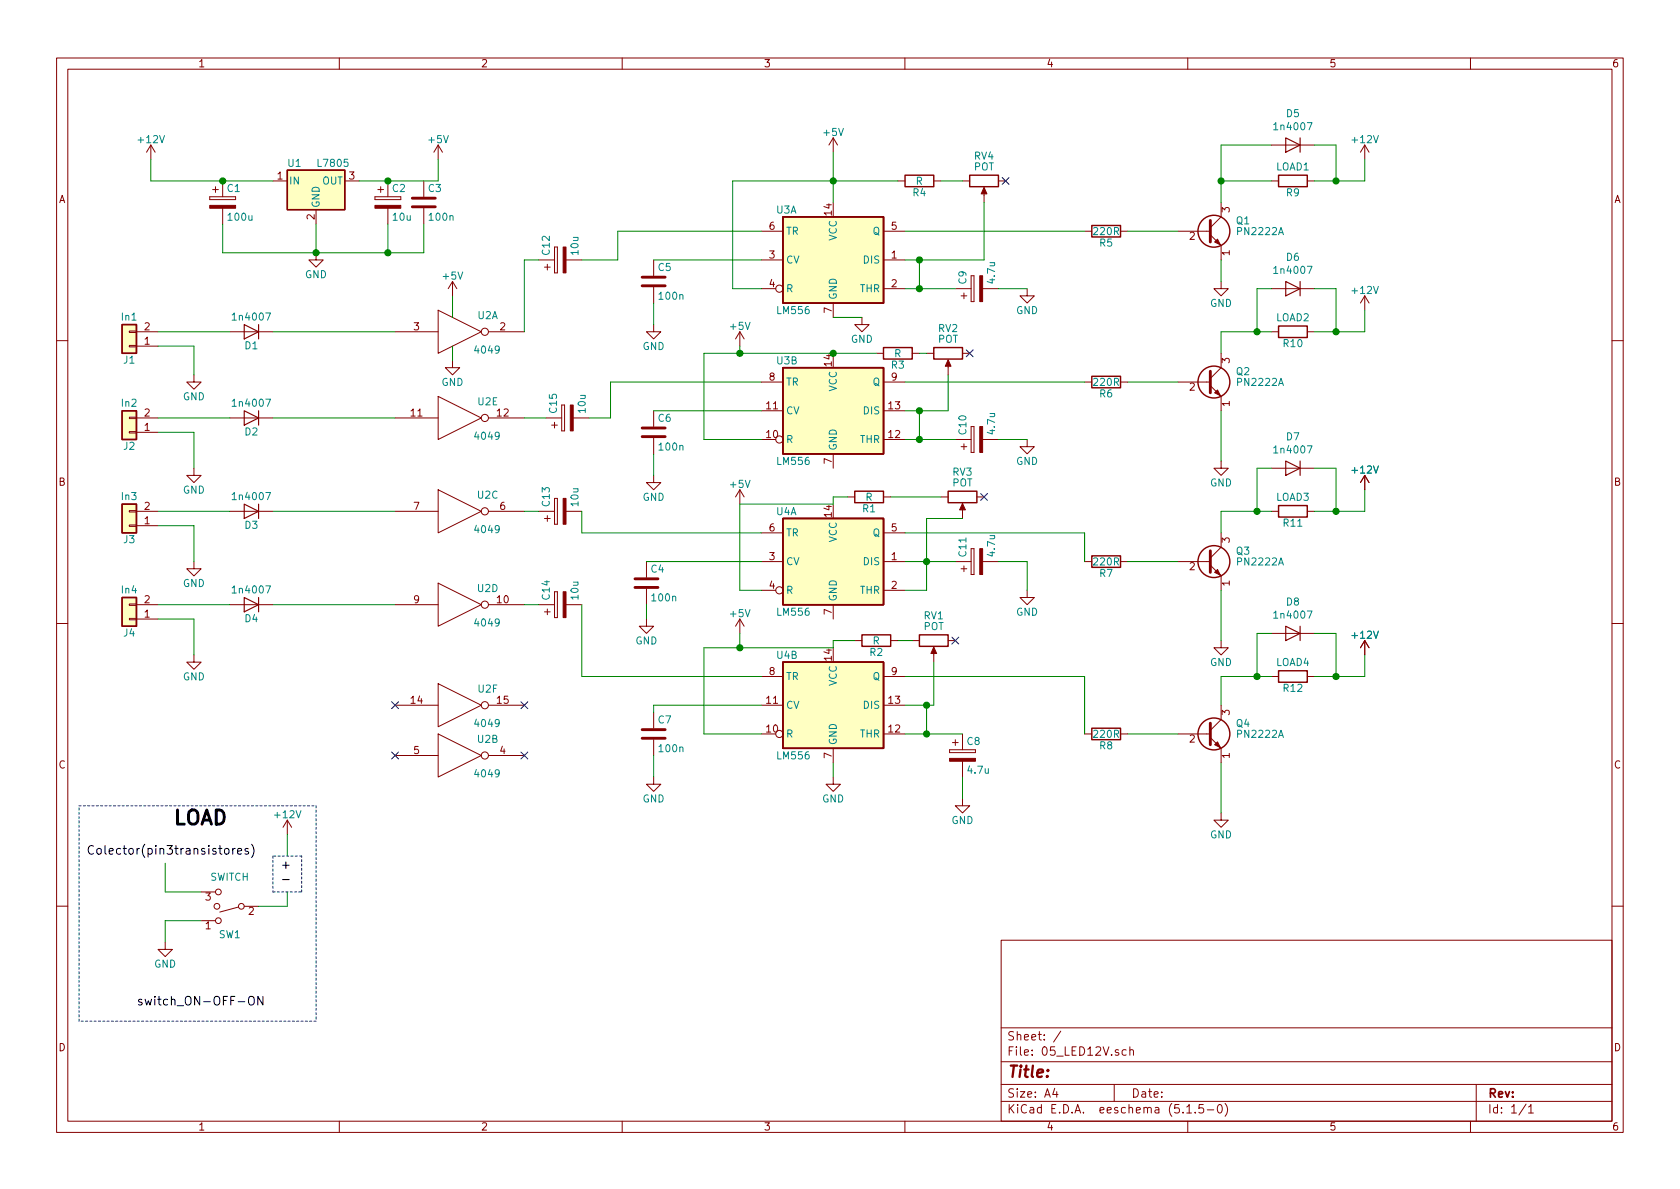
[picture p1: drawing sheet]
<svg xmlns="http://www.w3.org/2000/svg" width="297mm" height="210mm" viewBox="0 0 297 210" stroke-linecap="round" stroke-linejoin="round" font-family="sans-serif">
<g fill="none" stroke="#840000" stroke-width=".18">
<path d="M10 10.3h277v189.9h-277zM12 12.2h273v186.1h-273zM60 10.3v1.9M110 10.3v1.9M160 10.3v1.9M210 10.3v1.9M260 10.3v1.9M26.7 25.6l-.8 1.3M26.7 25.6v2.6M26.7 25.6l.7 1.3M37.1 34.8v.5zM37.1 35.3h4.6z"/>
<path d="M37.1 34.8h4.6zM37.6 33.5h1M38.1 33v1M39.4 32v2.8M39.4 36.8v2.8M41.7 34.8v.5zM48.3 32h2.5M55.9 37.1v2.5M61 32h2.5M66.3 34.8v.5zM66.3 35.3h4.6zM66.3 34.8h4.6z"/>
<path d="M66.8 33.5h1M67.3 33v1M68.6 32v2.8M68.6 36.8v2.8M70.9 34.8v.5zM74.9 32v2.8M74.9 36.8v2.8M77.5 25.6l-.8 1.3M77.5 25.6v2.6M77.5 25.6l.7 1.3M147.3 24.4v2.5M147.3 24.4l-.7 1.2"/>
<path d="M147.3 24.4l.8 1.2M158.7 32h1.3M165.1 32h1.3M170.2 32h1.2M174 33.5v2.3M176.5 32h1.3M215.9 35.8v2.5l-1.9 2M224.8 32h1.3M224.8 25.6h7.6M231.1 32h1.3M241.3 25.6l-.8 1.3M241.3 25.6v2.6"/>
<path d="M241.3 25.6l.8 1.3M22.9 58.5h1.2v.3h-1.2zM24.1 58.7h3.8M40.6 58.7h7.7M55.9 44.7v1.3h1.2l-1.2 1.2-1.3-1.2h1.3M69.8 58.7h7.7M77.5 54.9l7.6 3.8-7.6 3.8zM80 49.8l-.8 1.2M80 49.8v2.5M80 49.8l.8 1.2M86.4 58.7h6.3M95.2 46h2.8"/>
<path d="M96.3 47.2h1M96.8 46.7v1M98 48.3h.6zM98 43.7v4.6zM98 43.7h.6zM98.6 43.7v4.6zM100.1 46h2.8M115.6 57.4v1.3h1.2l-1.2 1.2-1.3-1.2h1.3M115.6 46v2.8M115.6 50.8v2.8M130.8 58.7l-.8 1.2M130.8 58.7v2.5"/>
<path d="M130.8 58.7l.8 1.2M134.6 46h3.8M134.6 51h2.6M134.6 40.9h3.8M147.3 53.6v2.5M152.4 56.1v1.3h1.3l-1.3 1.3-1.3-1.3h1.3M156.2 46h3.8M156.2 51h3.8M156.2 40.9h3.8M168.9 51h2.8M169.9 52.3h1M170.4 51.8v1"/>
<path d="M171.7 53.3h.5zM171.7 48.8v4.5zM171.7 48.8h.5zM172.2 48.8v4.5zM173.7 51h2.8M181.6 51v1.3h1.3l-1.3 1.3-1.3-1.3h1.3M191.8 40.9h1.2M198.1 40.9h1.3M208.3 40.9h5.7M214 41.5l1.9 1.9v2.6M215.3 42.8l.5 .5M215.9 49.8v1.2h1.3l-1.3 1.3-1.3-1.3h1.3"/>
<path d="M224.8 58.7h1.3M224.8 51h7.6M231.1 58.7h1.3M241.3 52.3v2.6M241.3 52.3l-.8 1.3M241.3 52.3l.8 1.3M10 60.2h2M22.9 61.1h1.2v.2h-1.2zM22.9 73.8h1.2v.2h-1.2zM22.9 76.3h1.2v.3h-1.2zM24.1 61.2h3.8M24.1 76.4h3.8"/>
<path d="M24.1 73.9h3.8M34.3 66.3v1.3h1.3l-1.3 1.2-1.3-1.2h1.3M40.6 73.9h7.7M69.8 73.9h7.7M77.5 70.1l7.6 3.8-7.6 3.8zM80 63.7v1.3h1.3l-1.3 1.3-1.3-1.3h1.3M86.4 73.9h6.3M96.5 73.9h2.8M97.5 75.2h1.1M98 74.7v1M99.3 76.2h.5zM99.3 71.6v4.6z"/>
<path d="M99.3 71.6h.5zM99.8 71.6v4.6zM101.3 73.9h2.8M115.6 72.6v2.8M115.6 77.5v2.8M134.6 77.7h2.6M134.6 72.6h3.8M134.6 67.6h3.8M154.9 62.5h1.3M156.2 77.7h3.8M156.2 72.6h3.8M156.2 67.6h3.8"/>
<path d="M161.3 62.5h1.3M163.8 62.5h1.3M167.6 64v2.3M168.9 77.7h2.8M169.9 79h1M170.2 62.5h1.2M170.4 78.5v1M171.7 75.4v4.6zM171.7 75.4h.5zM172.2 75.4v4.6zM173.7 77.7h2.8M181.6 77.7v1.3h1.3l-1.3 1.3-1.3-1.3h1.3"/>
<path d="M191.8 67.6h1.2M198.1 67.6h1.3M208.3 67.6h5.7M214 68.2l1.9 1.9v2.5M215.3 69.5l.5 .5M215.9 62.5v2.5l-1.9 1.9M285 60.2h2M22.9 90.3h1.2v.2h-1.2zM22.9 92.8h1.2v.3h-1.2zM24.1 90.4h3.8M24.1 93h3.8M34.3 99.3v1.3h1.3l-1.3 1.2-1.3-1.2h1.3"/>
<path d="M34.3 82.8v1.3h1.3l-1.3 1.2-1.3-1.2h1.3M40.6 90.4h7.7M69.8 90.4h7.7M77.5 86.6l7.6 3.8-7.6 3.8zM86.4 90.4h6.3M95.2 90.4h2.8M96.3 91.7h1M96.8 91.2v1M98 92.7h.6zM98 88.1v4.6zM98 88.1h.6zM98.6 88.1v4.6z"/>
<path d="M100.1 90.4h2.8M114.3 99.3v2.8M115.6 84.1v1.2h1.2l-1.2 1.3-1.3-1.3h1.3M130.8 86.6v2.5M130.8 86.6l-.8 1.3M130.8 86.6l.8 1.3M134.6 99.3h3.8M134.6 94.2h3.8M147.3 80.3v2.5M149.9 87.9h1.2M156.2 99.3h3.8M156.2 94.2h3.8"/>
<path d="M156.2 87.9h1.3M166.4 87.9h1.2M168.9 99.3h2.8M170.2 89.4v2.3M171.7 80h.5zM171.7 97v4.6zM171.7 97h.5zM172.2 97v4.6zM172.7 87.9h1.3M173.7 99.3h2.8M191.8 99.3h1.2M198.1 99.3h1.3"/>
<path d="M208.3 99.3h5.7M214 99.9l1.9 1.9v2.6M215.9 81.5v1.3h1.3l-1.3 1.3-1.3-1.3h1.3M215.9 94.2v2.6l-1.9 1.9M224.8 90.4h1.3M224.8 82.8h7.6M231.1 90.4h1.3M241.3 84.1v2.5M241.3 84.1l-.8 1.2M241.3 84.1l.8 1.2M10 110.3h2M22.9 106.8h1.2v.3h-1.2z"/>
<path d="M22.9 109.3h1.2v.3h-1.2zM24.1 109.5h3.8M24.1 106.9h3.8M34.3 115.8v1.3h1.3l-1.3 1.3-1.3-1.3h1.3M40.6 106.9h7.7M69.8 106.9h7.7M77.5 103.1l7.6 3.8-7.6 3.8zM86.4 106.9h6.3M95.2 106.9h2.8M96.3 108.2h1M96.8 107.7v1M98 109.2h.6z"/>
<path d="M98 104.6v4.6zM98 104.6h.6zM98.6 104.6v4.6zM100.1 106.9h2.8M114.3 109.5v1.2h1.3l-1.3 1.3-1.3-1.3h1.3M114.3 104.1v2.8M130.8 109.5v2.5M130.8 109.5l-.8 1.2M130.8 109.5l.8 1.2M134.6 104.4h2.6M134.6 119.6h3.8M147.3 106.9v2.6"/>
<path d="M151.1 113.3h1.3M156.2 104.4h3.8M156.2 119.6h3.8M157.5 113.3h1.2M161.3 113.3h1.3M165.1 114.8v2.3M167.6 113.3h1.3M169.9 100.6h1M170.4 100.1v1M171.7 101.6h.5zM181.6 104.4v1.3h1.3l-1.3 1.2-1.3-1.2h1.3M215.3 101.2l.5 .5"/>
<path d="M215.9 113.3v1.2h1.3l-1.3 1.3-1.3-1.3h1.3M224.8 119.6h1.3M224.8 112h7.6M231.1 119.6h1.3M241.3 113.3v2.5M241.3 113.3l-.8 1.2M241.3 113.3l.8 1.2M285 110.3h2M69.8 124.7h7.7M69.8 133.6h7.7M77.5 129.8l7.6 3.8-7.6 3.8zM77.5 120.9l7.6 3.8-7.6 3.8z"/>
<path d="M86.4 124.7h6.3M86.4 133.6h6.3M115.6 137.4v1.3h1.2l-1.2 1.2-1.3-1.2h1.3M115.6 126v2.8M115.6 130.8v2.8M134.6 129.8h2.6M134.6 124.7h3.8M147.3 137.4v1.3h1.3l-1.3 1.2-1.3-1.2h1.3M147.3 132.3v2.6M156.2 129.8h3.8M156.2 124.7h3.8M167.9 132.6v.5z"/>
<path d="M167.9 133.1h4.6zM167.9 132.6h4.6zM168.4 131.3h1M168.9 130.8v1M170.2 129.8v2.8M170.2 134.6v2.8M172.5 132.6v.5zM191.8 129.8h1.2M198.1 129.8h1.3M208.3 129.8h5.7M214 130.4l1.9 1.9v2.6M215.3 131.7l.5 .5"/>
<path d="M215.9 124.7v2.5l-1.9 2M35.6 157.7h2.5M50.8 145l-.8 1.3M50.8 145v2.6M50.8 145l.8 1.3M170.2 141.2v1.3h1.2l-1.2 1.3-1.3-1.3h1.3M215.9 143.8v1.2h1.3l-1.3 1.3-1.3-1.3h1.3M10 160.2h2M29.2 166.6v1.3h1.3l-1.3 1.3-1.3-1.3h1.3M35.6 162.8h2.5M42.2 160.4l-3.3 .9M43.2 160.3h2.5"/>
<path d="M177 166.3h108v32h-108zM285 160.2h2M60 198.3v1.9M110 198.3v1.9M160 198.3v1.9M177 194.8h108M177 191.8h108M177 187.8h108M177 181.8h108M186.5 192.5l-.4 1h1M186.8 193v1M187.6 182.3l-1.3 2"/>
<path d="M197 191.8v3M199.1 185.7l-.4-.1-.3 .3 .1 .6 .2 .1 .4-.1M199.8 185.7a.37 .37 0 0 1 .6 .1v.8M199.8 185.1v1.5M209.8 195.8l.5-.5v1.5M209.8 196.8h.9M210 198.3v1.9M211.3 196.7v.1M212.8 195.3h-.8v.7l.2-.1 .5 .1 .1 .2v.5l-.3 .1-.5-.1M213.5 196.3h1.1M215.5 195.4l.1-.1a.81 .81 0 0 1 .6 .6 .81 .81 0 0 1-.3 .8l-.2 .1a.8 .8 0 0 1-.5-.6 .8 .8 0 0 1 .3-.8zM216.6 195.1a1.71 1.71 0 0 1 0 2.3"/>
<path d="M260 198.3v1.9M261 191.8v6.5M269.8 195.2l-1.2 2M270.3 195.8l.4-.5v1.5M270.3 196.8h.8"/>
<circle cx="85.7" cy="58.7" r=".63"/>
<circle cx="137.8" cy="51" r=".63"/>
<circle cx="85.7" cy="73.9" r=".63"/>
<circle cx="137.8" cy="77.7" r=".63"/>
<circle cx="85.7" cy="90.4" r=".63"/>
<circle cx="85.7" cy="106.9" r=".63"/>
<circle cx="137.8" cy="104.4" r=".63"/>
<circle cx="85.7" cy="124.7" r=".63"/>
<circle cx="85.7" cy="133.6" r=".63"/>
<circle cx="137.8" cy="129.8" r=".63"/>
<circle cx="38.6" cy="157.7" r=".51"/>
<circle cx="38.4" cy="160.3" r=".51"/>
<circle cx="38.6" cy="162.8" r=".51"/>
<circle cx="42.7" cy="160.3" r=".51"/>
</g>
<g fill="#ffffc2" stroke="#ffffc2" stroke-width=".18">
<path d="M138.4 38.3h17.8v15.3h-17.8z"/>
<path d="M138.4 65h17.8v15.3h-17.8z"/>
<path d="M138.4 91.7h17.8v15.2h-17.8z"/>
<path d="M138.4 117.1h17.8v15.2h-17.8z"/>
<path d="M50.8 30.1h10.2v7h-10.2z"/>
<path d="M21.6 57.4h2.5v5.1h-2.5z"/>
<path d="M21.6 72.6h2.5v5.1h-2.5z"/>
<path d="M21.6 89.1h2.5v5.1h-2.5z"/>
<path d="M21.6 105.7h2.5v5h-2.5z"/>
</g>
<g fill="none" stroke="#840000" stroke-width=".25">
<path d="M50.8 30.1h10.2v7h-10.2zM138.4 38.3h17.8v15.3h-17.8zM160 31h5.1v2h-5.1zM171.4 31h5.1v2h-5.1zM193 39.9h5.1v2h-5.1zM226.1 31h5v2h-5zM21.6 57.4h2.5v5.1h-2.5zM226.1 57.7h5v2h-5zM21.6 72.6h2.5v5.1h-2.5zM138.4 65h17.8v15.3h-17.8zM156.2 61.5h5.1v2h-5.1zM165.1 61.5h5.1v2h-5.1z"/>
<path d="M193 66.5h5.1v2.1h-5.1zM21.6 89.1h2.5v5.1h-2.5zM138.4 91.7h17.8v15.2h-17.8zM151.1 86.9h5.1v2h-5.1zM167.6 86.9h5.1v2h-5.1zM193 98.3h5.1v2h-5.1zM226.1 89.4h5v2h-5zM21.6 105.7h2.5v5h-2.5zM138.4 117.1h17.8v15.2h-17.8zM152.4 112.3h5.1v2h-5.1zM162.6 112.3h5v2h-5zM226.1 118.6h5v2h-5z"/>
<path d="M193 128.8h5.1v2h-5.1z"/>
<circle cx="214.6" cy="40.9" r="2.82"/>
<circle cx="214.6" cy="67.6" r="2.82"/>
<circle cx="214.6" cy="99.3" r="2.82"/>
<circle cx="214.6" cy="129.8" r="2.82"/>
</g>
<g fill="#840000" stroke="#840000" stroke-width=".18">
<path d="M37.1 36.3h4.6v.5h-4.6z"/>
<path d="M66.3 36.3h4.6v.5h-4.6z"/>
<path d="M173.2 48.8h.5v4.5h-.5z"/>
<path d="M214.8 42.8l.5-.5 .5 1z"/>
<path d="M173.2 75.4h.5v4.6h-.5z"/>
<path d="M173.2 97h.5v4.6h-.5z"/>
<path d="M167.9 134.1h4.6v.5h-4.6z"/>
<path d="M214.8 69.5l.5-.5 .5 1z"/>
<path d="M214.8 101.2l.5-.5 .5 1z"/>
<path d="M214.8 131.7l.5-.5 .5 1z"/>
<path d="M174 33.1l.5 1.2h-1z"/>
<path d="M167.6 63.6l.5 1.2h-1z"/>
<path d="M170.2 89l.5 1.2h-1z"/>
<path d="M165.1 114.4l.5 1.2h-1z"/>
<path d="M99.6 104.6h.5v4.6h-.5z"/>
<path d="M99.6 88.1h.5v4.6h-.5z"/>
<path d="M100.8 71.6h.5v4.6h-.5z"/>
<path d="M99.6 43.7h.5v4.6h-.5z"/>
</g>
<g fill="none" stroke="#840000" stroke-width=".2">
<path d="M227.3 24.4l2.6 1.2-2.6 1.3zM229.9 24.4v2.5M43.2 57.4l2.5 1.3-2.5 1.2zM45.7 57.4v2.5M227.3 49.8l2.6 1.2-2.6 1.3zM229.9 49.8v2.5M43.2 72.6l2.5 1.3-2.5 1.3zM45.7 72.6v2.6M43.2 89.1l2.5 1.3-2.5 1.3zM45.7 89.1v2.6M227.3 81.5l2.6 1.3-2.6 1.3zM229.9 81.5v2.6"/>
<path d="M43.2 105.7l2.5 1.2-2.5 1.3zM45.7 105.7v2.5M227.3 110.7l2.6 1.3-2.6 1.3zM229.9 110.7v2.6"/>
</g>
<g fill="none" stroke="#840000" stroke-width=".51">
<path d="M72.9 36.6h4.1M72.9 35h4.1M214 39v3.8M113.5 50.5h4.1M113.5 49h4.1M113.5 77.2h4.1M113.5 75.7h4.1M214 65.7v3.8M214 97.4v3.8M112.3 103.9h4M112.3 102.4h4M113.5 130.6h4.1"/>
<path d="M113.5 129h4.1M214 127.9v3.8"/>
</g>
<path d="M14 142.5h41.9M48.3 151.4v6.3M48.3 157.7h5M53.3 151.4h-5M53.3 157.7v-6.3M55.9 142.5v38.1M14 180.6v-38.1M55.9 180.6h-41.9" fill="none" stroke="#0000c2" stroke-width=".18" stroke-dasharray=".4 .4"/>
<g fill="none" stroke="#008400" stroke-width=".18">
<path d="M26.7 28.2v3.8h21.6M39.4 39.6v5.1h35.5v-5.1M55.9 39.6v5.1M68.6 39.6v5.1M77.5 28.2v3.8h-14M147.3 26.9v8.9M158.7 32h-29.2v19h5.1M166.4 32h3.8M174 35.8v10.2h-14M215.9 32h8.9M224.8 25.6h-8.9v10.2M232.4 25.6h3.8v6.4"/>
<path d="M241.3 28.2v3.8h-8.9M27.9 58.7h12.7M48.3 58.7h21.5M80 52.3v3.8M95.2 46h-2.5v12.7M115.6 53.6v3.8M115.6 46h19M134.6 40.9h-25.4v5.1h-6.3M147.3 56.1h5.1M160 40.9h31.8M160 51h8.9M162.6 46v5"/>
<path d="M176.5 51h5.1M199.4 40.9h8.9M215.9 46v3.8M224.8 58.7h-8.9v3.8M224.8 51h-2.6v7.7M232.4 51h3.8v7.7M241.3 54.9v3.8h-8.9M27.9 73.9h12.7M27.9 61.2h6.4v5.1M27.9 76.4h6.4v6.4M48.3 73.9h21.5M80 61.2v2.5"/>
<path d="M92.7 73.9h3.8M115.6 72.6h19M130.8 61.2v1.3M134.6 67.6h-26.7v6.3h-3.8M154.9 62.5h-30.4v15.2h10.1M160 67.6h31.8M160 77.7h8.9M162.6 72.6v5.1M162.6 62.5h1.2M167.6 66.3v6.3h-7.6M176.5 77.7h5.1M199.4 67.6h8.9"/>
<path d="M215.9 72.6v8.9M27.9 90.4h12.7M27.9 93h6.4v6.3M48.3 90.4h21.5M92.7 90.4h2.5M102.9 90.4v3.8h31.7M114.3 99.3h20.3M115.6 80.3v3.8M149.9 87.9h-2.6v1.2h-16.5v15.3h3.8M157.5 87.9h8.9M160 94.2h31.8v5.1M160 99.3h8.9"/>
<path d="M170.2 91.7h-6.4v12.7h-3.8M176.5 99.3h5.1v5.1M199.4 99.3h8.9M224.8 90.4h-8.9v3.8M224.8 82.8h-2.6v7.6M232.4 82.8h3.8v7.6M241.3 86.6v3.8h-8.9M27.9 106.9h12.7M27.9 109.5h6.4v6.3M48.3 106.9h21.5M92.7 106.9h2.5M102.9 106.9v12.7h31.7"/>
<path d="M114.3 106.9v2.6M130.8 112v2.5M151.1 113.3h-3.8v1.2h-22.8v15.3h10.1M158.7 113.3h2.6M160 119.6h31.8v10.2M165.1 117.1v7.6h-5.1M215.9 104.4v8.9M224.8 119.6h-8.9v5.1M224.8 112h-2.6v7.6M232.4 112h3.8v7.6M241.3 115.8v3.8h-8.9M115.6 133.6v3.8"/>
<path d="M134.6 124.7h-19v1.3M147.3 134.9v2.5M160 129.8h10.2M163.8 124.7v5.1M170.2 137.4v3.8M199.4 129.8h8.9M215.9 134.9v8.9M29.2 152.6v5.1h6.4M50.8 157.7v2.6h-5.1M50.8 147.6v3.8M35.6 162.8h-6.4v3.8"/>
</g>
<path d="M39.8 150.2l.2-.2 .4 .2 .1 .5-.2 .3h-.3l-.2-.1zM41.1 150v1M41.6 150l-.3 .1-.2 .2M42 150.5l.7-.1v-.3l-.5-.1-.2 .2 .1 .8h.6M43.9 150.1a.37 .37 0 0 0-.6 .1l.1 .3 .6 .2-.3 .3h-.4M44.5 149.3a1.78 1.78 0 0 1 0 2.3M50 155.5h1.1M44 176.4a.53 .53 0 0 1 .9 0 1.01 1.01 0 0 1-.3 1.3 .5 .5 0 0 1-.7-.5zM46.5 176.2v1.5l-.9-1.5v1.5" fill="none" stroke="#000" stroke-width=".18"/>
<g fill="#008400" stroke="#008400" stroke-width=".25">
<circle cx="222.3" cy="58.7" r=".51"/>
<circle cx="222.3" cy="90.4" r=".51"/>
<circle cx="236.2" cy="90.4" r=".51"/>
<circle cx="222.3" cy="119.6" r=".51"/>
<circle cx="215.9" cy="32" r=".51"/>
<circle cx="236.2" cy="32" r=".51"/>
<circle cx="236.2" cy="119.6" r=".51"/>
<circle cx="236.2" cy="58.7" r=".51"/>
<circle cx="68.6" cy="44.7" r=".51"/>
<circle cx="39.4" cy="32" r=".51"/>
<circle cx="68.6" cy="32" r=".51"/>
<circle cx="55.9" cy="44.7" r=".51"/>
<circle cx="162.6" cy="51" r=".51"/>
<circle cx="147.3" cy="32" r=".51"/>
<circle cx="162.6" cy="46" r=".51"/>
<circle cx="130.8" cy="62.5" r=".51"/>
<circle cx="162.6" cy="72.6" r=".51"/>
<circle cx="130.8" cy="114.5" r=".51"/>
<circle cx="163.8" cy="124.7" r=".51"/>
<circle cx="163.8" cy="129.8" r=".51"/>
<circle cx="163.8" cy="99.3" r=".51"/>
<circle cx="147.3" cy="62.5" r=".51"/>
<circle cx="162.6" cy="77.7" r=".51"/>
</g>
<g fill="none" stroke="#000084" stroke-width=".18">
<path d="M177.2 31.4l1.2 1.2M178.4 31.4l-1.2 1.2M170.8 61.9l1.3 1.2M172.1 61.9l-1.3 1.2M173.4 87.3l1.2 1.2M174.6 87.3l-1.2 1.2M168.3 112.7l1.2 1.2M169.5 112.7l-1.2 1.2M69.2 124.1l1.3 1.2M69.2 133l1.3 1.2M70.5 124.1l-1.3 1.2M70.5 133l-1.3 1.2"/>
<path d="M92.1 133l1.2 1.2M92.1 124.1l1.2 1.2M93.3 133l-1.2 1.2M93.3 124.1l-1.2 1.2"/>
</g>
<text font-size="3.5" x="30.5" y="145.9">LOAD</text>
<text font-size="2.8" fill="#840000" x="178" y="190.5">Title:</text>
<g font-size="2.1">
<text x="15.2" y="151.1">Colector(pin3transistores)</text>
<text x="49.5" y="153.7">+</text>
<text x="24.1" y="177.8">switch_ON-OFF-ON</text>
</g>
<g font-size="2.1" fill="#840000">
<text x="178" y="184">Sheet: /</text>
<text x="178" y="186.7">File: 05_LED12V.sch</text>
<text x="178" y="196.9">KiCad E.D.A. eeschema (5.1.5-0)</text>
<text x="178" y="194.1">Size: A4</text>
<text x="200" y="194.1">Date:</text>
<text x="263" y="194.1">Rev:</text>
<text x="263" y="196.9">Id: 1/1</text>
</g>
<g font-size="1.8" fill="#840000">
<text x="35" y="11.9">1</text>
<text x="85" y="11.9">2</text>
<text x="135" y="11.9">3</text>
<text x="185" y="11.9">4</text>
<text x="235" y="11.9">5</text>
<text x="285" y="11.9">6</text>
<text x="10.4" y="35.9">A</text>
<text x="49" y="31.7">1</text>
<text x="61.7" y="31.7">3</text>
<text x="285.4" y="35.9">A</text>
<text x="55.6" y="38.8" transform="rotate(-90 55.6 38.8)">2</text>
<text x="136" y="40.6">6</text>
<text x="147.1" y="38" transform="rotate(-90 147.1 38)">14</text>
<text x="157.6" y="40.6">5</text>
<text x="217.4" y="37.6" transform="rotate(-90 217.4 37.6)">3</text>
<text x="136" y="45.7">3</text>
<text x="157.6" y="45.7">1</text>
<text x="210.3" y="42.4">2</text>
<text x="217.4" y="45.2" transform="rotate(-90 217.4 45.2)">1</text>
<text x="136" y="50.8">4</text>
<text x="157.6" y="50.8">2</text>
<text x="25.6" y="58.4">2</text>
<text x="73.2" y="58.4">3</text>
<text x="88.4" y="58.4">2</text>
<text x="147.1" y="55.3" transform="rotate(-90 147.1 55.3)">7</text>
<text x="25.6" y="61">1</text>
<text x="147.1" y="64.7" transform="rotate(-90 147.1 64.7)">14</text>
<text x="217.4" y="64.2" transform="rotate(-90 217.4 64.2)">3</text>
<text x="136" y="67.3">8</text>
<text x="157.6" y="67.3">9</text>
<text x="210.3" y="69.1">2</text>
<text x="217.4" y="71.9" transform="rotate(-90 217.4 71.9)">1</text>
<text x="25.6" y="76.2">1</text>
<text x="25.6" y="73.7">2</text>
<text x="72.7" y="73.7">11</text>
<text x="87.9" y="73.7">12</text>
<text x="135.6" y="77.5">10</text>
<text x="135.6" y="72.4">11</text>
<text x="157.1" y="77.5">12</text>
<text x="157.1" y="72.4">13</text>
<text x="147.1" y="82" transform="rotate(-90 147.1 82)">7</text>
<text x="10.4" y="85.9">B</text>
<text x="285.4" y="85.9">B</text>
<text x="25.6" y="92.7">1</text>
<text x="25.6" y="90.2">2</text>
<text x="73.2" y="90.2">7</text>
<text x="88.4" y="90.2">6</text>
<text x="136" y="94">6</text>
<text x="147.1" y="91.4" transform="rotate(-90 147.1 91.4)">14</text>
<text x="157.6" y="94">5</text>
<text x="217.4" y="96" transform="rotate(-90 217.4 96)">3</text>
<text x="136" y="99.1">3</text>
<text x="157.6" y="99.1">1</text>
<text x="210.3" y="100.8">2</text>
<text x="25.6" y="106.7">2</text>
<text x="73.2" y="106.7">9</text>
<text x="87.9" y="106.7">10</text>
<text x="136" y="104.1">4</text>
<text x="157.6" y="104.1">2</text>
<text x="217.4" y="103.6" transform="rotate(-90 217.4 103.6)">1</text>
<text x="25.6" y="109.2">1</text>
<text x="147.1" y="108.7" transform="rotate(-90 147.1 108.7)">7</text>
<text x="136" y="119.4">8</text>
<text x="147.1" y="116.8" transform="rotate(-90 147.1 116.8)">14</text>
<text x="157.6" y="119.4">9</text>
<text x="72.7" y="124.5">14</text>
<text x="87.9" y="124.5">15</text>
<text x="135.6" y="124.5">11</text>
<text x="157.1" y="124.5">13</text>
<text x="135.6" y="129.5">10</text>
<text x="157.1" y="129.5">12</text>
<text x="210.3" y="131.3">2</text>
<text x="217.4" y="126.5" transform="rotate(-90 217.4 126.5)">3</text>
<text x="10.4" y="135.9">C</text>
<text x="73.2" y="133.3">5</text>
<text x="88.4" y="133.3">4</text>
<text x="147.1" y="134.1" transform="rotate(-90 147.1 134.1)">7</text>
<text x="217.4" y="134.1" transform="rotate(-90 217.4 134.1)">1</text>
<text x="285.4" y="135.9">C</text>
<text x="36.3" y="159.3">3</text>
<text x="44" y="161.8">2</text>
<text x="36.3" y="164.3">1</text>
<text x="10.4" y="185.9">D</text>
<text x="285.4" y="185.9">D</text>
<text x="35" y="199.9">1</text>
<text x="85" y="199.9">2</text>
<text x="135" y="199.9">3</text>
<text x="185" y="199.9">4</text>
<text x="235" y="199.9">5</text>
<text x="285" y="199.9">6</text>
</g>
<g font-size="1.8" fill="#008484">
<text x="225.6" y="23">1n4007</text>
<text x="227.5" y="20.7">D5</text>
<text x="24.6" y="25.3">+12V</text>
<text x="51" y="29.5">U1</text>
<text x="56.4" y="29.5">L7805</text>
<text x="75.9" y="25.3">+5V</text>
<text x="145.7" y="24">+5V</text>
<text x="172.3" y="28.2">RV4</text>
<text x="239.2" y="25.3">+12V</text>
<text x="40.2" y="34">C1</text>
<text x="51.1" y="32.6">IN</text>
<text x="57" y="32.6">OUT</text>
<text x="69.4" y="34">C2</text>
<text x="75.8" y="34">C3</text>
<text x="161.4" y="34.7">R4</text>
<text x="161.9" y="32.7">R</text>
<text x="172.2" y="30.1">POT</text>
<text x="225.6" y="30.1">LOAD1</text>
<text x="227.5" y="34.7">R9</text>
<text x="40.5" y="39">100u</text>
<text x="56.5" y="36.8" transform="rotate(-90 56.5 36.8)">GND</text>
<text x="69.5" y="39">10u</text>
<text x="76" y="39">100n</text>
<text x="137.3" y="37.8">U3A</text>
<text x="138.9" y="41.5">TR</text>
<text x="154.3" y="41.5">Q</text>
<text x="193.5" y="41.6">220R</text>
<text x="218.6" y="39.7">Q1</text>
<text x="218.9" y="41.6">PN2222A</text>
<text x="97.2" y="45" transform="rotate(-90 97.2 45)">C12</text>
<text x="102.3" y="45" transform="rotate(-90 102.3 45)">10u</text>
<text x="116.4" y="47.9">C5</text>
<text x="138.9" y="46.6">CV</text>
<text x="148" y="42.6" transform="rotate(-90 148 42.6)">VCC</text>
<text x="152.8" y="46.6">DIS</text>
<text x="194.5" y="43.6">R5</text>
<text x="227.5" y="46.1">D6</text>
<text x="53.9" y="49.2">GND</text>
<text x="78.4" y="49.4">+5V</text>
<text x="116.7" y="53">100n</text>
<text x="138.9" y="51.7">R</text>
<text x="148" y="53.1" transform="rotate(-90 148 53.1)">GND</text>
<text x="152.1" y="51.7">THR</text>
<text x="170.9" y="50.2" transform="rotate(-90 170.9 50.2)">C9</text>
<text x="175.9" y="50" transform="rotate(-90 175.9 50)">4.7u</text>
<text x="225.6" y="48.4">1n4007</text>
<text x="239.2" y="52">+12V</text>
<text x="21.6" y="56.7">In1</text>
<text x="41.4" y="56.7">1n4007</text>
<text x="84.5" y="56.4">U2A</text>
<text x="129.2" y="58.3">+5V</text>
<text x="137.5" y="55.5">LM556</text>
<text x="165.9" y="58.7">RV2</text>
<text x="179.7" y="55.5">GND</text>
<text x="213.9" y="54.3">GND</text>
<text x="225.6" y="56.8">LOAD2</text>
<text x="21.9" y="64.3">J1</text>
<text x="43.3" y="61.8">D1</text>
<text x="84.2" y="62.5">4049</text>
<text x="113.6" y="61.9">GND</text>
<text x="137.4" y="64.4">U3B</text>
<text x="150.4" y="60.6">GND</text>
<text x="157.6" y="65.2">R3</text>
<text x="158.1" y="63.2">R</text>
<text x="165.8" y="60.6">POT</text>
<text x="227" y="61.4">R10</text>
<text x="21.6" y="71.9">In2</text>
<text x="32.3" y="70.8">GND</text>
<text x="41.4" y="71.9">1n4007</text>
<text x="78.1" y="68.2">GND</text>
<text x="84.5" y="71.7">U2E</text>
<text x="138.9" y="68.2">TR</text>
<text x="148" y="69.3" transform="rotate(-90 148 69.3)">VCC</text>
<text x="154.3" y="68.2">Q</text>
<text x="193.5" y="68.2">220R</text>
<text x="194.5" y="70.3">R6</text>
<text x="218.6" y="66.3">Q2</text>
<text x="218.9" y="68.2">PN2222A</text>
<text x="43.3" y="77">D2</text>
<text x="84.2" y="77.8">4049</text>
<text x="98.5" y="73" transform="rotate(-90 98.5 73)">C15</text>
<text x="103.6" y="72.9" transform="rotate(-90 103.6 72.9)">10u</text>
<text x="116.4" y="74.6">C6</text>
<text x="138.9" y="73.3">CV</text>
<text x="152.8" y="73.3">DIS</text>
<text x="170.9" y="76.8" transform="rotate(-90 170.9 76.8)">C10</text>
<text x="175.9" y="76.7" transform="rotate(-90 175.9 76.7)">4.7u</text>
<text x="227.5" y="77.9">D7</text>
<text x="21.9" y="79.5">J2</text>
<text x="116.7" y="79.7">100n</text>
<text x="137.5" y="82.2">LM556</text>
<text x="138.9" y="78.4">R</text>
<text x="148" y="79.8" transform="rotate(-90 148 79.8)">GND</text>
<text x="152.1" y="78.4">THR</text>
<text x="179.7" y="82.2">GND</text>
<text x="225.6" y="80.2">1n4007</text>
<text x="239.2" y="83.7">+12V</text>
<text x="21.6" y="88.4">In3</text>
<text x="32.3" y="87.3">GND</text>
<text x="41.4" y="88.4">1n4007</text>
<text x="84.5" y="88.2">U2C</text>
<text x="97.2" y="89.5" transform="rotate(-90 97.2 89.5)">C13</text>
<text x="102.3" y="89.5" transform="rotate(-90 102.3 89.5)">10u</text>
<text x="113.6" y="88.6">GND</text>
<text x="129.2" y="86.3">+5V</text>
<text x="153" y="88.6">R</text>
<text x="168.4" y="86">POT</text>
<text x="168.5" y="84.1">RV3</text>
<text x="213.9" y="86">GND</text>
<text x="225.6" y="88.6">LOAD3</text>
<text x="43.3" y="93.5">D3</text>
<text x="84.2" y="94.3">4049</text>
<text x="137.3" y="91.1">U4A</text>
<text x="138.9" y="94.9">TR</text>
<text x="148" y="95.9" transform="rotate(-90 148 95.9)">VCC</text>
<text x="152.6" y="90.6">R1</text>
<text x="154.3" y="94.9">Q</text>
<text x="227" y="93.1">R11</text>
<text x="21.9" y="96.1">J3</text>
<text x="115.1" y="101.3">C4</text>
<text x="138.9" y="99.9">CV</text>
<text x="152.8" y="99.9">DIS</text>
<text x="170.9" y="98.4" transform="rotate(-90 170.9 98.4)">C11</text>
<text x="175.9" y="98.3" transform="rotate(-90 175.9 98.3)">4.7u</text>
<text x="193.5" y="100">220R</text>
<text x="218.6" y="98.1">Q3</text>
<text x="218.9" y="100">PN2222A</text>
<text x="21.6" y="104.9">In4</text>
<text x="32.3" y="103.8">GND</text>
<text x="41.4" y="104.9">1n4007</text>
<text x="84.5" y="104.7">U2D</text>
<text x="97.2" y="106" transform="rotate(-90 97.2 106)">C14</text>
<text x="102.3" y="106" transform="rotate(-90 102.3 106)">10u</text>
<text x="115.4" y="106.3">100n</text>
<text x="138.9" y="105">R</text>
<text x="148" y="106.4" transform="rotate(-90 148 106.4)">GND</text>
<text x="152.1" y="105">THR</text>
<text x="194.5" y="102">R7</text>
<text x="227.5" y="107.1">D8</text>
<text x="21.9" y="112.6">J4</text>
<text x="43.3" y="110">D4</text>
<text x="84.2" y="110.8">4049</text>
<text x="112.3" y="114">GND</text>
<text x="129.2" y="109.1">+5V</text>
<text x="137.5" y="108.9">LM556</text>
<text x="154.3" y="114">R</text>
<text x="163.3" y="111.4">POT</text>
<text x="163.4" y="109.5">RV1</text>
<text x="179.7" y="108.9">GND</text>
<text x="225.6" y="109.4">1n4007</text>
<text x="239.2" y="112.9">+12V</text>
<text x="137.4" y="116.5">U4B</text>
<text x="153.8" y="116">R2</text>
<text x="213.9" y="117.8">GND</text>
<text x="225.6" y="117.8">LOAD4</text>
<text x="32.3" y="120.3">GND</text>
<text x="84.6" y="122.5">U2F</text>
<text x="138.9" y="125.3">CV</text>
<text x="138.9" y="120.3">TR</text>
<text x="148" y="121.3" transform="rotate(-90 148 121.3)">VCC</text>
<text x="152.8" y="125.3">DIS</text>
<text x="154.3" y="120.3">Q</text>
<text x="227" y="122.3">R12</text>
<text x="84.2" y="128.6">4049</text>
<text x="84.5" y="131.4">U2B</text>
<text x="116.4" y="127.9">C7</text>
<text x="138.9" y="130.4">R</text>
<text x="148" y="131.8" transform="rotate(-90 148 131.8)">GND</text>
<text x="152.1" y="130.4">THR</text>
<text x="171" y="131.7">C8</text>
<text x="193.5" y="130.5">220R</text>
<text x="218.6" y="128.6">Q4</text>
<text x="218.9" y="130.5">PN2222A</text>
<text x="84.2" y="137.5">4049</text>
<text x="116.7" y="133">100n</text>
<text x="137.5" y="134.3">LM556</text>
<text x="171.2" y="136.8">4.7u</text>
<text x="194.5" y="132.5">R8</text>
<text x="113.6" y="141.9">GND</text>
<text x="145.4" y="141.9">GND</text>
<text x="48.7" y="144.7">+12V</text>
<text x="168.2" y="145.7">GND</text>
<text x="213.9" y="148.3">GND</text>
<text x="37.1" y="155.7">SWITCH</text>
<text x="38.7" y="165.9">SW1</text>
<text x="27.3" y="171.1">GND</text>
</g>
</svg>
